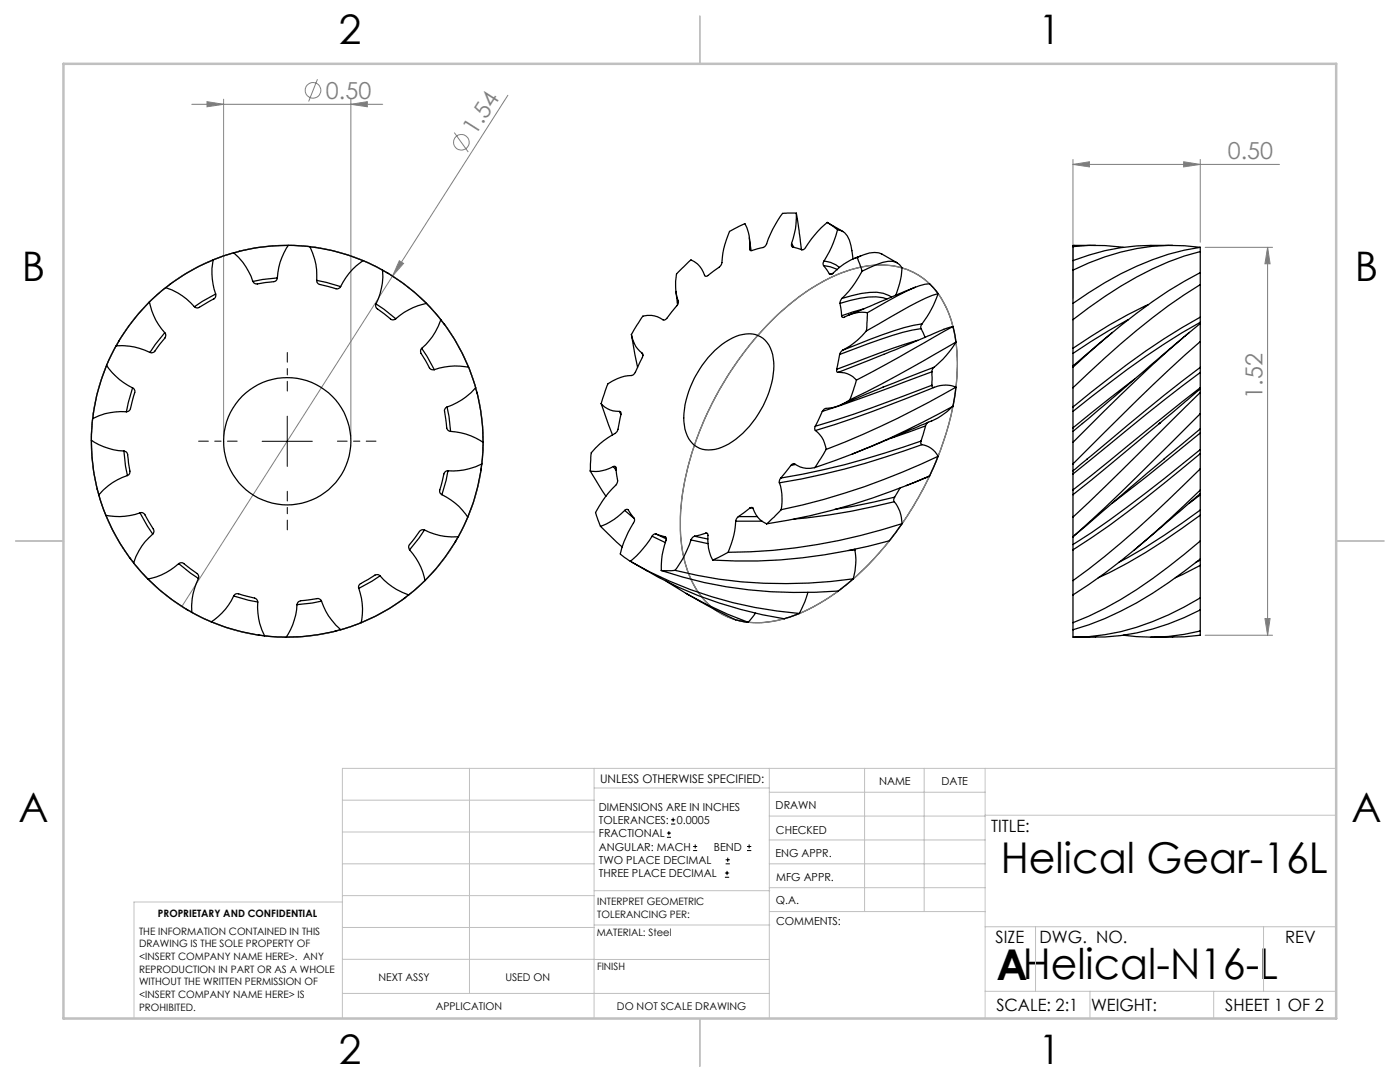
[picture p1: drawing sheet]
<svg xmlns="http://www.w3.org/2000/svg" width="279mm" height="216mm" viewBox="0 0 279 216" stroke-linecap="round" stroke-linejoin="round" font-family="sans-serif">
<g fill="none" stroke="#808080" stroke-width=".2">
<path d="M44.6 19.8v67.2M63.4 15.8l-1.8 4.4M70 19.8v67.2M101.4 19l-23 36.1M38.3 20.8h38.1M41.3 20.3l3.3 .5-3.3 .5zM70 20.8l3.3-.5v1zM90.7 26.5l2.8 3.8M214.1 32.8l3.3-.5v1zM214.1 31.8v27.7M214.1 32.8h41.2M236.2 32.3l3.3 .5-3.3 .5z"/>
<path d="M239.5 31.8v16.5M78.4 55.1l-42.1 65.9M79.7 52l.8 .6-2.1 2.5zM240.5 49.4h13.5M253 49.4l.5 3.2h-1.1zM253 49.4v77.4M240.5 126.8h13.5M252.4 123.4h1.1l-.5 3.4z"/>
<circle cx="62.5" cy="18" r="1.55"/>
<circle cx="92.1" cy="28.4" r="1.55"/>
</g>
<g fill="none" stroke="#000" stroke-width=".2">
<path d="M52.3 88.1h10M57.3 83v10.1M133.1 167.1h.8M133.1 166.2h.8M133.5 165.8v.9M133.9 164.4h.9M133.9 163.6h.9M134.3 163.2v.8M138.3 169.7h.8M138.3 168.9h.8M138.7 168.5v.8M144.7 175h.8"/>
<path d="M144.7 174.2h.8M144.8 172.4h.9M144.8 171.6h.9M145.1 173.8v.8M145.2 171.1v.9M149.1 169.7h.8M149.1 168.9h.8M149.5 168.5v.8"/>
</g>
<g fill="none" stroke="#808080" stroke-width=".25">
<path d="M153.7 64.2a39.1 39.1 0 0 1 16.4-10.5 15.7 15.7 0 0 1 14 1.8 18.2 18.2 0 0 1 6.6 12.6 47 47 0 0 1-3.5 22.9 61.8 61.8 0 0 1-21.9 28.3 26.6 26.6 0 0 1-14.7 4.9 14 14 0 0 1-13.1-9.5 32.5 32.5 0 0 1-1.1-17.5 64.8 64.8 0 0 1 17.3-33zM154 64a38.1 38.1 0 0 1 17.7-10.7 14.6 14.6 0 0 1 15.2 4.8 24.1 24.1 0 0 1 4.2 15.1 58.7 58.7 0 0 1-9.6 29 53.2 53.2 0 0 1-20 19.3 21.3 21.3 0 0 1-14.1 2.3 14.5 14.5 0 0 1-10.2-10 36.3 36.3 0 0 1-.1-19.6 65.1 65.1 0 0 1 16.9-30.2z"/>
<circle cx="57.3" cy="88.1" r="39.1"/>
</g>
<g fill="none" stroke="#c0c0c0" stroke-width=".2">
<path d="M68.3 159.7h50.3M93.7 153.3v44.9M118.6 153.3v49.9M118.6 157.2h34.9M153.5 153.3v49.9M153.5 158.1h43.1M172.5 153.3v28.6M184.4 153.3v28.6M196.6 153.3v49.9M266.7 153.3h-198.4v49.9M68.3 178.7h50.3M68.3 172.4h50.3"/>
<path d="M68.3 166h50.3M68.3 180h-41.6v23.2M118.6 177.7h35M153.5 167.6h43.1M153.5 162.8h43.1M153.5 172.4h43.1M153.5 177.1h43.1M196.6 162.7h70.1M68.3 198.2h85.2M68.3 191.4l85.2 .1M68.3 185.1h50.3M118.6 184.6h35"/>
<path d="M153.6 181.9h43M196.6 197.8h70.1M196.6 184.9h70.1M206.7 184.9v12.9M217.5 197.8v5.4M242.2 197.8v5.4M252.2 184.9v12.9"/>
</g>
<path d="M139.7 3.2v9.5M3.1 107.9h9.6M266.7 107.9h9.5M139.7 203.2v9.6" fill="none" stroke="#c0c0c0" stroke-width=".25"/>
<path d="M12.7 12.7h254v190.5h-254z" fill="none" stroke="#c0c0c0" stroke-width=".5"/>
<path d="M57.3 78v-7.7M47.3 88h-7.7M57.3 98v7.7M67.3 88h7.7" fill="none" stroke="#000" stroke-width=".2" stroke-dasharray="15.2 1.3 1.3 1.3" stroke-dashoffset="13.3"/>
<g fill="#808080">
<path d="M79.7 52l.8 .6-2.1 2.5z"/>
<path d="M41.3 20.3l3.3 .5-3.3 .5zM70 20.8l3.3-.5v1zM214.1 32.8l3.3-.5v1zM236.2 32.3l3.3 .5-3.3 .5z"/>
<path d="M253 49.4l.5 3.2h-1.1zM252.4 123.4h1.1l-.5 3.4z"/>
</g>
<g fill="none" stroke="#000" stroke-width=".25">
<path d="M33.1 57.4l-3.3 2.9M33.1 57.4a14.1 14.1 0 0 1 6 4h.5l3.2-1.8a.9 .9 0 0 0 .2-.9M34 56.7l-.2 .1M42.5 51.9a12.8 12.8 0 0 0 .5 6.8M42.5 51.9a38 38 0 0 0-9.4 5.5M42.5 51.9l4.1-1.5a15 15 0 0 1 4.1 6l.7 .3 2.4-.4a1.69 1.69 0 0 0 1.4-.4l.2-.4M43 58.7l-2.6 1.4-1.6 1.1M47.8 50.1l-.2 .1M55.4 55.5l-3 .3-1.9 .4M57.5 49l-.4 .5a12.6 12.6 0 0 0-1.7 6M57.5 49a34.8 34.8 0 0 0-10.8 1.5M57.5 49l4.3 .2a12.7 12.7 0 0 1 1.4 6.7"/>
<path d="M61.8 49.2a37 37 0 0 1 10.7 2.8M62.8 49.4h.3M63.2 55.9v.1a.74 .74 0 0 0 .6 .8l2.4 .6a1.46 1.46 0 0 0 1.4 .1l.4-.3M63.2 56l4.8 1.2M72.5 52l-.6 .4a12.8 12.8 0 0 0-3.9 4.8M72.5 52l3.8 1.9a12.9 12.9 0 0 1-1.3 6.7M76.4 53.9a38.1 38.1 0 0 1 8.7 6.6M77.2 54.4l.2 .1M134.9 58.2l.3 2.6M149.5 47.5l.4 2.5M149.6 49.6v-.9a8.3 8.3 0 0 0-.9-4.1l-3.1 1.6a17.5 17.5 0 0 0-1.6 6.4l-.5 .7-2.2 1.7-.6 .1a5.4 5.4 0 0 0-2.8-3.2l-2.9 2.8-.2 1.5 .1 1.7 .5 2.1M149.6 49.6v.2"/>
<path d="M158 48.6l.4 .8M158.9 42.5l1 7.3M158.9 42.5l-2.7 .1a25.5 25.5 0 0 0-3.4 6.5l-.5 .3-2.4 .6-.3-.2v-.2M158.9 42.5v1.1a14.3 14.3 0 0 1-.9 5M164.4 53l1.1 1.6M164.4 53l1.3 .2 1.4 .6M164.5 52.1l-.2 .5 .1 .4M164.5 52.1l1.2 .3 1.1 .4 .7 .6M165.1 44.4a25.1 25.1 0 0 0-4.7 5.3l-.4 .1-1.8-.5a.48 .48 0 0 1-.2-.7M165.1 44.4l2 1.5M165.1 44.4l3.1 1.8M165.5 54.6h.6"/>
<path d="M167.1 45.9l-1.1 3.3-1.5 2.9M167.1 45.9a2.69 2.69 0 0 1 2.4 2l.5 2.1M168 59.5l-.3 .6-.1 .4M170 50l.3 1.7M171.1 51.4a14.5 14.5 0 0 0-5.2 3.4l-.4-.2M171.1 51.4l.9 2.7M171.1 51.4a6 6 0 0 1 4.9-.7l3.1 1.8M171.8 51l-1.2 .5M172 54.1l-1.9 3.2-2.1 2.2M172 54.1a18 18 0 0 1 5.2-2 2.57 2.57 0 0 1 2.8 1.3 16.4 16.4 0 0 1-1.2 5.5M177 59.7a9.6 9.6 0 0 0-5.4-.2l-4 1M177.9 59.3a6.3 6.3 0 0 0-4.4-1l-1.6 .3-3.9 .9"/>
<path d="M182.7 57.3l-13.4 5.6M187.2 58.6a46 46 0 0 0-9.6 4.8l-4.7 2.6M187.2 58.6a21.4 21.4 0 0 1-3.2 6M187.2 58.6l-1.7-2a12.3 12.3 0 0 0-4.8 1.6l-7.6 4.2M214.1 53.9v6.6M214.1 49.2a39.3 39.3 0 0 1 10.1 .2M214.1 49.2v2.7M218.7 49h-4.6v.2M234 49a46.1 46.1 0 0 0-19.9 3v1.9M239.5 56.8a150 150 0 0 0-25.4 20.6M239.5 56.8v6.5M239.5 54.4a105.1 105.1 0 0 0-22.2 16l-3.2 2.9"/>
<path d="M239.5 54.4v2.4M239.5 49.4a54.2 54.2 0 0 0-22.2 9l-3.2 2.1M239.5 50.2a63.1 63.1 0 0 0-22.2 11.2l-3.2 2.4M239.5 49.4v.8M239.5 50.2v4.2M239.5 49.4a42.7 42.7 0 0 0-25.4 4.5M21.3 72.9a13.1 13.1 0 0 0 5.2 4.5M21.3 72.9a37 37 0 0 0-2.8 10.6M23.2 69l-1.9 3.9M23.8 67.9l-.1 .3M26.5 77.4a.78 .78 0 0 1 .4 1l-.9 3.1a.82 .82 0 0 1-.8 .7 12.7 12.7 0 0 0-6.7 1.3M26.5 77.4l-1.3 4.8"/>
<path d="M29.8 60.3l.2 .6a12.1 12.1 0 0 0 2.9 5.5M29.8 60.3a38.1 38.1 0 0 0-6.6 8.7M32.9 66.4a.8 .8 0 0 1 0 1.1l-2 2.6a.83 .83 0 0 1-1 .2 12.7 12.7 0 0 0-6.7-1.3M32.9 66.4l-1.9 2.4-1.1 1.5M75 60.6v.1a.77 .77 0 0 0 .3 .9l2 1.5a1.46 1.46 0 0 0 1.2 .7l.5-.2M75 60.6l1.6 1.1 2.4 1.9M84.2 69.5l1 1.6 1.5 2.7M85.1 60.5l-.7 .2a13.2 13.2 0 0 0-5.4 2.9M85.1 60.5l2.9 3.3a14.5 14.5 0 0 1-4 6v.7l1.3 2.1a1.53 1.53 0 0 0 .9 1.2h.5M87.9 63.8a36.5 36.5 0 0 1 5.6 9.5M88.6 64.6l.1 .2M93.5 73.3l-.7-.1a13 13 0 0 0-6.1 .6"/>
<path d="M93.5 73.3l1.4 4.1a15 15 0 0 1-6 4l-.2 .4 .4 2.7a1.56 1.56 0 0 0 .4 1.4l.4 .2M94.9 77.4a37.9 37.9 0 0 1 1.5 10.9M95.2 78.3v.3M126 66.7l.3 1.2a4.9 4.9 0 0 0 1.9 2.6M126 66.7l1.2 6.6M128.2 70.5l.1 .3-.1 .5-1.4 3-.5 .5a9.5 9.5 0 0 0-5 1.8l-1.3 3.9M128.2 70.5l.1 .4M135.4 60l-.3 .9-2 2.6-.6 .4a5.2 5.2 0 0 0-4.2-.8l-2.3 3.6M135.4 60v.2M142.7 69.9a10.1 10.1 0 0 1 7.4-3.3 5 5 0 0 1 4.2 4.8 18.1 18.1 0 0 1-4.2 12.9 12.9 12.9 0 0 1-8.1 5.4 4.8 4.8 0 0 1-5.3-4 16.9 16.9 0 0 1 2.9-12l1.8-2.4zM167 73.7v.5l.3 .1M167.3 74.3a4.4 4.4 0 0 1 3.6 1.5"/>
<path d="M167.6 70.7l-.6 3M167.6 60.5l.4 2.5M168.2 69.9l-.5 .4-.1 .4M169.6 79.8a9.5 9.5 0 0 1-5 1.8l-.5 .5M170.9 75.8l-1.3 4M172.4 61.6l-4.4 1.4M172.9 66a15.2 15.2 0 0 1-4.7 3.9M173.1 62.4a7.4 7.4 0 0 0-4.8 1l-.3-.1v-.3M173.1 62.4l-.2 3.6M176.3 77.2l-8.6 3.7M176.4 70.7l-9.1 3.6M183.2 67.9l-4.9 1.6-11.3 4.2"/>
<path d="M183.8 65.6a64.8 64.8 0 0 0-13.3 4l-2.9 1.1M183.8 65.6l.8 1.7M184 64.6a58.5 58.5 0 0 0-13 4.2l-2.8 1.1M184 64.6l-.2 .5v.5M186 76.9l-8.9 3.3a177.1 177.1 0 0 1-14.4 4.9M186 76.9a.33 .33 0 0 0 .1 .3 .33 .33 0 0 0 .3 .1M186 74.2l-14.7 5.5-7.2 2.4M186 74.2v2.7M186.4 77.3l-9 3.6a188.1 188.1 0 0 1-14.7 5M186.4 73.3l-.2 .3-.2 .6M186.4 73.3l-10.2 4M190.2 65.2l-1.8 .5-12 5"/>
<path d="M190.2 65.2l-10.7 6-8.6 4.6M190.2 65.2l.6 3.1M190.8 77.3a181.7 181.7 0 0 1-25.9 12.4M190.8 77.3l-.6 3.8M190.8 77.3a5.5 5.5 0 0 0-4.4 0M190.8 68.3a307.2 307.2 0 0 1-21.2 11.5M190.8 68.3a19.6 19.6 0 0 1-4.4 5M214.1 77.4v3.8M214.1 73.3v4.1M214.1 60.5v3.3M214.1 63.8v5.7M214.1 70.5v2.5"/>
<path d="M214.1 69.5v1M222 66.3l-7.9 6.7v.3M225.2 63.8a109.4 109.4 0 0 0-11.1 6.7M226.4 75.7l-12.3 9.7M229.2 60.8a90 90 0 0 0-15.1 8.7M236.3 67.2l-20.3 17.3M237.4 66.3l-.9 .8M239.5 77.6l-8.1 6.9 .2-.2M239.5 78.3l-15.8 15.8-9.6 9.1M239.5 78.3v4.2M239.5 77.6v.7M239.5 68.2a508.3 508.3 0 0 0-25.4 24.4"/>
<path d="M239.5 68.2v5.1M239.5 64.6a325.1 325.1 0 0 0-25.4 23.7M239.5 64.6v3.6M239.5 63.3a147.6 147.6 0 0 0-21.7 14.9l-3.7 3M239.5 74.3l-10.9 8.5-14.5 11.8M239.5 73.3v1M239.5 77.4l-25.4 20.4M239.5 77.4v.2M239.5 74.3v3.1M239.5 64.3a173.5 173.5 0 0 0-25.4 17.8M239.5 63.3v1M239.5 73.3l-7.2 5.6-15.4 12.7"/>
<path d="M239.5 64.3v.3M18.2 87.8a12.4 12.4 0 0 0 6.5 2.2M18.2 87.8a37 37 0 0 0 1.5 10.9M18.5 83.5l-.3 4.3M18.7 82.3l-.1 .3M19.4 97.5v.3M24.7 90a.78 .78 0 0 1 .8 .7l.4 3.3a.77 .77 0 0 1-.5 .9 12.4 12.4 0 0 0-5.7 3.8l1.4 4.1M24.7 90l.3 3 .4 1.9M88.2 98.7l.9 .5a12 12 0 0 1 4.2 4M89.2 81.2l.4 1.9 .3 3M89.4 93.9l-.4 1.9-.8 2.9M89.4 93.9h-.1a.8 .8 0 0 0-.7 .7l-.6 2.3a1.67 1.67 0 0 0-.2 1.5l.4 .3"/>
<path d="M89.9 86.1a12.6 12.6 0 0 1 6.5 2.2M96 93.6v.2M96.1 92.6a39 39 0 0 1-2.8 10.6M96.2 92.6a12.8 12.8 0 0 1-6.8 1.3M96.4 88.3l-.2 4.3M117.8 94l3.1 5M120 80.5a4.5 4.5 0 0 0 3.6 1.6M120 80.5l2.2 6.3M122.4 93.1a.34 .34 0 0 1 .5 .3l.4 2.5-.2 .7a22.3 22.3 0 0 0-4.2 5.7l.9 2.7M122.4 93.1l-1.5 .6a6 6 0 0 1-3.1 .3M122.4 93.1l.6 .8M123.6 82.1l.3 .1v.5l-.6 3-.3 .6a19 19 0 0 0-5 4l-.2 3.7"/>
<path d="M123.6 82.1l.3 .6M155.5 96.3l.5 2.2 .1 1.7-.2 1.5M155.8 95.4l-.2 .3-.1 .6M157.8 92.9l.6-.4a5.2 5.2 0 0 0 4.2 .8M157.8 92.9l-2 2.5M158.8 92.7l-1 .2M162.7 85.1l-.1 .5 .1 .3M162.7 85.9l.5 .4a5.6 5.6 0 0 1 1.7 3.4M164.1 82.1l-1.4 3M164.9 89.7l-2.3 3.6M170.4 90.5l-.3 .1M178.5 99.2l-.1 .4 .1 .5"/>
<path d="M178.5 99.2l-8.5 1.9-3.4 .5M179.6 97.4l-1.1 1.8M181.7 96.6l-.8 .3M183.8 88l-3.5 1.2a148.4 148.4 0 0 1-24.5 6.2M183.8 88a.49 .49 0 0 0 .2 .7M184 88.7a155.4 155.4 0 0 1-28.5 7.6M184 88.7a4.4 4.4 0 0 1 3.2 2.4M184.7 85l-.9 3M184.7 85l-7 2.5M185.2 84.2l-.5 .8M185.5 95l-3.6 1.5M185.5 95a128.1 128.1 0 0 1-32.5 9.5"/>
<path d="M185.9 84l-15.5 6.5M187.2 91.1a136.1 136.1 0 0 1-31.3 10.6M187.2 91.1l-1.7 3.9M190.2 81.1a159.9 159.9 0 0 1-27.6 12.2M190.2 81.1l-2.4 1.9-1.9 1M214.1 98.7v4.5M214.1 88.3v4.3M214.1 86.1v2.2M214.1 94v.6M214.1 97.8v.9M214.1 85.4v.7M214.1 94.6v3.2"/>
<path d="M214.1 81.2v.9M214.1 82.1v3.3M216 84.5l-1.9 1.6M217 91.6l-2.9 2.3v-1.3M231.5 84.5l-17.4 14.2M232.3 91.6l-18.2 15.5M239.5 98.5l-12.6 10.8M239.5 82.5a615.1 615.1 0 0 1-25.4 24.6M239.5 82.5v3.1M239.5 90.5l-7.2 6a199.9 199.9 0 0 1-18.2 13.2M239.5 90.5v3.1M239.5 93.6a207.2 207.2 0 0 1-25.4 22.3"/>
<path d="M239.5 97.8a157.9 157.9 0 0 1-25.4 20.9v-2.8M239.5 93.6v4.2M239.5 97.8v.7M239.5 85.6v.8M239.5 89.7l-10.9 8.7a174.5 174.5 0 0 1-14.5 10.3M239.5 89.7v.8M239.5 86.4v3.3M239.5 98.5v.2M239.5 98.7v3.1M239.5 85.6l-7.2 6M239.5 86.4l-10.9 8.8-6.7 5.3M239.5 98.7l-2.2 1.7"/>
<path d="M21.1 102.8a38 38 0 0 0 5.6 9.5M25.9 111.3l.2 .2M26.7 112.3l2.8 3.2M27.9 102.3a13 13 0 0 1-6.8 .5M27.9 102.3a.73 .73 0 0 1 1 .4l1.7 2.9a.79 .79 0 0 1-.2 1 12.1 12.1 0 0 0-3.7 5.7M27.9 102.3l2.6 4.3M29.5 115.5a37.9 37.9 0 0 0 8.8 6.7M35.7 112.5a12.5 12.5 0 0 1-6.2 3M35.7 112.5l.4-.2a1.57 1.57 0 0 1 1.3 .7l1.9 1.4a.87 .87 0 0 1 .3 1.1 12.9 12.9 0 0 0-1.3 6.7M35.7 112.5l2.3 1.9 1.6 1M46.6 118.9a12 12 0 0 1-4.4 5.2M46.6 118.9a.77 .77 0 0 1 1-.4l3.4 .9 .4 .4v.4"/>
<path d="M46.6 118.9l3 .9 1.8 .3M64.2 119.9l-1.9 .4-3 .4M71.6 117.4a12.7 12.7 0 0 1 .5 6.8M71.6 117.4a.71 .71 0 0 1 .4-.9l2.8-1.7a.86 .86 0 0 1 1.1 .1 12.9 12.9 0 0 0 5.7 3.8M75.8 114.9l-1.5 1.1-2.7 1.4M80.8 119.3l-.2 .2M81.6 118.7a36 36 0 0 1-9.5 5.5M81.7 109.7a12.5 12.5 0 0 1 3.1 6.2M84.7 105.8l-1.1 1.6-1.9 2.3M84.7 105.8l-.1-.1a.81 .81 0 0 0-.9 .3l-1.4 2a1.46 1.46 0 0 0-.7 1.3l.1 .4M84.7 105.8a12.5 12.5 0 0 0 6.8 1.3M84.8 115.9l-3.2 2.8"/>
<path d="M91 108l-.2 .2M91.4 107.1a40 40 0 0 1-6.6 8.8M93.3 103.2l-1.8 3.9M119.8 105l4.4 4.1M124.7 101.8l.3-.2 .4 .1 1.1 1.7 .1 .6a21.9 21.9 0 0 0-2.8 6.5l2 1.5M124.7 101.8l-2.1 1.8-1.5 .9-1.3 .5M124.7 101.8l1.9 1.7M125.8 112a80.5 80.5 0 0 0 33.7 10.4M126 112.1l3.1 1.8M129.1 113.9a77 77 0 0 0 27.4 9.6l3-1.1M130.1 107l-2.4 3.2-1.9 1.8M130.1 107l2.7 1.3"/>
<path d="M130.9 106.5l1.8 .6 .3 .4a20.1 20.1 0 0 0-1 6.3M130.9 106.5l-.4 .1-.4 .4M130.9 106.5l2.1 1M132 113.8a87.8 87.8 0 0 0 35.3 4.1l3-2.4M133 116a75.3 75.3 0 0 0 16.3 8.2M134.7 113.8h-2.7M134.7 113.8a92.4 92.4 0 0 0 35.6 1.7M136.9 118.4a77.5 77.5 0 0 0 10.2 5.4l2.2 .4M137.9 107.7l-1.6 3.8-1.6 2.3M137.9 107.7l3.4 .8M138.6 107l-.5 .3-.2 .4M138.6 107l2.7 .6"/>
<path d="M140.8 106.4l.5 .1a10.9 10.9 0 0 0 .9 5.3M140.8 106.4l-2.2 .6M140.8 106.4h.3M145.3 110.2l-3.1 1.6M146.8 104l-.3 2.7-1.2 3.5M147.4 103.1l-.4 .4-.2 .5M147.4 103.1h3.7M149.6 101.4l.6-.1a5.4 5.4 0 0 0 2.8 3.2M149.6 101.4l-2.2 1.7M150.2 101.4h-.6M152 104h-5.2M155.9 101.7l-2.9 2.8"/>
<path d="M161.2 118.2l-.6 1.9-1.1 2.3M170.6 109.7a12.8 12.8 0 0 1-.3 5.8M170.6 109.6v.1M170.6 109.7l-1.3 .2M178.5 100.1a6.8 6.8 0 0 1 1.5 4.4M178.5 100.1a125.2 125.2 0 0 1-20 3.5M180 104.5l-2.5 3.4a106.3 106.3 0 0 1-35.3 3.9M180 104.5a114.2 114.2 0 0 1-34.7 5.7M214.1 103.2v3.9M214.1 109.7v6.2M214.1 118.8v5.4M214.1 108.7v1"/>
<path d="M214.1 107.2v1.5M226.8 109.4l-.5 .4M239.5 111.5a79.1 79.1 0 0 1-22.2 13.2l-3.2 1v-1.5M239.5 108a99.1 99.1 0 0 1-22.2 14.9l-3.2 1.3M239.5 108v3.5M239.5 102.8v5.2M239.5 101.8v1M239.5 119.3a48.5 48.5 0 0 1-25.4 7.8v-1.4M239.5 119.3v2.4M239.5 112.8v6.5M239.5 111.8v1M239.5 102.8a109.8 109.8 0 0 1-20.3 12.5"/>
<path d="M239.5 101.8a133.3 133.3 0 0 1-16.2 10.4M239.5 112.8l-4.9 2.5M239.5 111.5v.3M239.5 111.8l-.9 .5M37.2 121.6l.2 .1M38.3 122.2l3.9 1.9M42.2 124.1a39 39 0 0 0 10.6 2.8M51.4 120.2a12.8 12.8 0 0 0 1.4 6.7M51.6 126.7l.2 .1M52.8 126.9l4.3 .2M59.3 120.7a13 13 0 0 1-2.2 6.4M59.3 120.7a.84 .84 0 0 1 .7-.8l3.3-.4a.84 .84 0 0 1 .9 .5 12.4 12.4 0 0 0 3.8 5.7l4.1-1.5"/>
<path d="M67.1 125.9l-.3 .1M68 125.6a38.5 38.5 0 0 1-10.9 1.5M150.8 122.3l-1.5 1.9M239.5 121.7a45.1 45.1 0 0 1-20.8 5.4h-4.4M239.5 125.9a39.1 39.1 0 0 1-15.3 .9M239.5 121.7v4.2M239.5 125.9v.9l-3.1 .3h-6.7"/>
<circle cx="57.3" cy="88.1" r="12.7"/>
</g>
<g font-size="8.5">
<text x="199.7" y="174.2">Helical Gear-16L</text>
<text x="198.9" y="195.5">AHelical-N16-L</text>
</g>
<g font-size="8.1">
<text x="67.6" y="8.9">2</text>
<text x="207.3" y="8.9">1</text>
<text x="4.4" y="56.2">B</text>
<text x="270.4" y="56.2">B</text>
<text x="3.7" y="164.1">A</text>
<text x="269.7" y="164.1">A</text>
<text x="67.6" y="212.4">2</text>
<text x="207.3" y="212.4">1</text>
</g>
<g font-size="4.7" fill="#808080">
<text x="65.1" y="19.7">0.50</text>
<text x="94.9" y="27.1" transform="rotate(-57 94.9 27.1)">1.54</text>
<text x="245" y="31.8">0.50</text>
<text x="252" y="79.6" transform="rotate(-90 252 79.6)">1.52</text>
</g>
<g font-size="3.4">
<text x="197.8" y="166">TITLE:</text>
<text x="198.7" y="188.1">SIZE</text>
<text x="207.5" y="188.1">DWG. NO.</text>
<text x="256.5" y="188.2">REV</text>
<text x="198.8" y="201.7">SCALE: 2:1</text>
<text x="217.7" y="201.8">WEIGHT:</text>
<text x="244.5" y="201.7">SHEET 1 OF 2</text>
</g>
<text font-size="2.4" x="119.8" y="156.2">UNLESS OTHERWISE SPECIFIED:</text>
<g font-size="2.2">
<text x="119.5" y="161.8">DIMENSIONS ARE IN INCHES</text>
<text x="154.8" y="161.4">DRAWN</text>
<text x="175.4" y="156.6">NAME</text>
<text x="187.9" y="156.7">DATE</text>
<text x="119.5" y="167.1">FRACTIONAL</text>
<text x="119.5" y="164.4">TOLERANCES:</text>
<text x="135.1" y="164.4">0.0005</text>
<text x="154.9" y="166.3">CHECKED</text>
<text x="119.5" y="169.7">ANGULAR: MACH</text>
<text x="119.5" y="172.4">TWO PLACE DECIMAL</text>
<text x="142.5" y="169.7">BEND</text>
<text x="154.8" y="171">ENG APPR.</text>
<text x="119.5" y="175">THREE PLACE DECIMAL</text>
<text x="154.9" y="175.7">MFG APPR.</text>
<text x="154.9" y="180.4">Q.A.</text>
<text x="154.9" y="184.6">COMMENTS:</text>
</g>
<g font-size="2.1">
<text x="75.5" y="195.7">NEXT ASSY</text>
<text x="100.9" y="195.7">USED ON</text>
<text x="86.9" y="201.5">APPLICATION</text>
<text x="123.1" y="201.6">DO NOT SCALE DRAWING</text>
</g>
<g font-size="2">
<text x="31.5" y="182.9">PROPRIETARY AND CONFIDENTIAL</text>
<text x="119.2" y="180.6">INTERPRET GEOMETRIC</text>
<text x="119.2" y="183.1">TOLERANCING PER:</text>
<text x="27.8" y="186.5">THE INFORMATION CONTAINED IN THIS</text>
<text x="27.8" y="189">DRAWING IS THE SOLE PROPERTY OF</text>
<text x="27.8" y="191.6">&lt;INSERT COMPANY NAME HERE&gt;. ANY</text>
<text x="119.1" y="186.7">MATERIAL: Steel</text>
<text x="27.8" y="194.1">REPRODUCTION IN PART OR AS A WHOLE</text>
<text x="27.8" y="196.6">WITHOUT THE WRITTEN PERMISSION OF</text>
<text x="119.1" y="193.5">FINISH</text>
<text x="27.8" y="199.1">&lt;INSERT COMPANY NAME HERE&gt; IS</text>
<text x="27.8" y="201.7">PROHIBITED.</text>
</g>
</svg>
